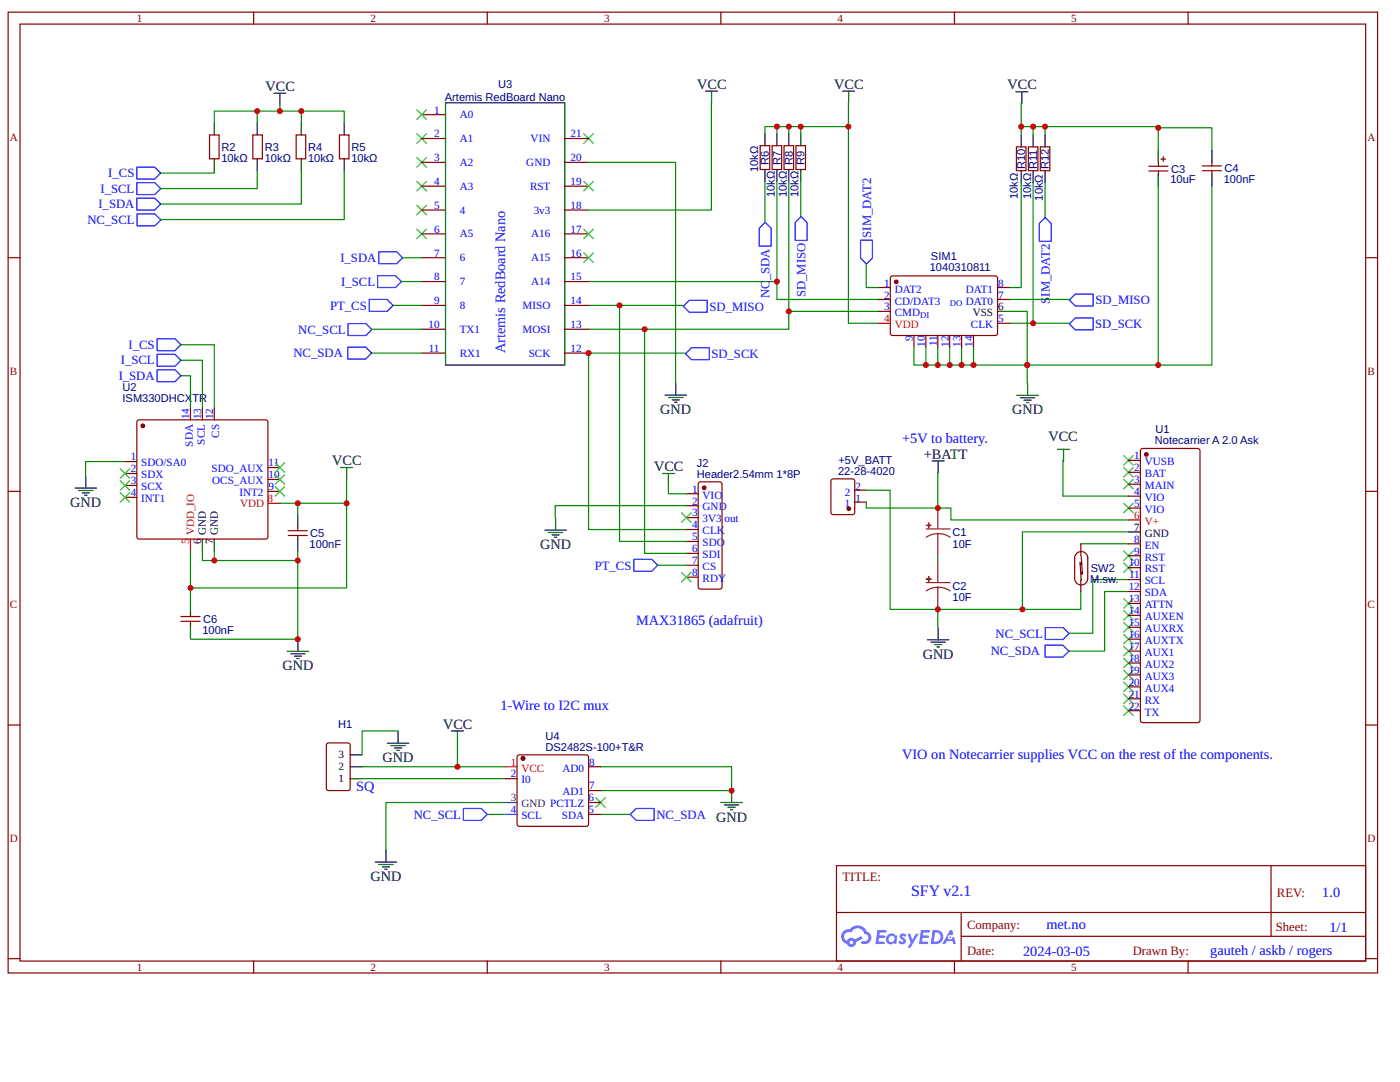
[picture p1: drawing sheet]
<svg xmlns="http://www.w3.org/2000/svg" width="279mm" height="216mm" viewBox="0 0 279 216" stroke-linecap="round" stroke-linejoin="round" font-family="sans-serif">
<g fill="none" stroke="#800" stroke-width=".24">
<path d="M1.6 2.4h273.3v191.7h-273.3zM4 4.8h268.5v187h-268.5zM50.6 2.4v2.4M97.2 2.4v2.4M143.9 2.4v2.4M190.5 2.4v2.4M237.1 2.4v2.4M1.6 51.4h2.4M272.5 51.4h2.4M1.6 98h2.4M272.5 98h2.4M1.6 144.7h2.4"/>
<path d="M272.5 144.7h2.4M166.9 172.7h105.6v19.1h-105.6zM253.7 172.8v14M1.6 191.3h2.4M50.6 191.8v2.3M97.2 191.8v2.3M143.9 191.8v2.3M167 182.1h105.5M190.5 191.8v2.3M191.8 186.8h80.7M191.8 182.1v9.5M237.1 191.8v2.3"/>
<path d="M272.5 191.3h2.4"/>
</g>
<g fill="#58f">
<path d="M179.7 186.4l.5-.1h.4l.3 .3-.3 .4a.31 .31 0 0 0-.2-.3 .31 .31 0 0 0-.4 .1l.1 .1a.8 .8 0 0 1 .6 .6 .8 .8 0 0 1-.2 .8l-.7 .1-.5-.4 .3-.3 .5 .3 .2-.3a1.11 1.11 0 0 1-.7-1.2z"/>
<path d="M181.1 186.3h.5l.5 1.2 .7-1.2h.6l-1.7 2.8h-.6l.6-1z"/>
<path d="M175.1 185.6l1.7 .1 .1 .1-.2 .3h-1.1l-.1 .6h1l.2 .2-.2 .3h-1.1l-.1 .7h1l.2 .1v.3l-1.8 .1z"/>
<path d="M183.8 185.6l1.7 .1 .1 .1-.2 .3h-1.1l-.1 .6h1l.2 .2-.2 .3-1.1-.1-.1 .8h1l.2 .1v.3l-1.8 .1z"/>
<path d="M189.6 185.6h.4l.3 .8-.4 .2a.46 .46 0 0 0-.7 .2 .46 .46 0 0 0 .3 .7 .46 .46 0 0 0 .6-.4l.3-.2 .4 1.5h-.6l-.1-.6h-1.2l-.3 .6h-.6z"/>
<path d="M186.1 185.6l-.4 2.8h.9a1.42 1.42 0 0 0 1.7-1.4 1.42 1.42 0 0 0-1.7-1.4zM186.6 186.1a.96 .96 0 0 1 1.1 1.1 .96 .96 0 0 1-1.3 .7z"/>
<path d="M177.2 186.5a1.04 1.04 0 0 0-.2 1.5 1.04 1.04 0 0 0 1.4 .2l.5 .2 .2-1.6-.4-.2a.94 .94 0 0 0-1.5-.1zM177.3 187.4a.62 .62 0 0 1 1.2 0 .62 .62 0 0 1-1.2 0z"/>
<path d="M168.3 185.8a1.48 1.48 0 0 0 .7 2.5 .95 .95 0 0 0 1.1 .7 .95 .95 0 0 0 .7-1l1.4-.7-.3-.5-1.3 .6a.96 .96 0 0 0-1.6 .3 .93 .93 0 0 1-.4-1.3 .93 .93 0 0 1 1.3-.3 1.4 1.4 0 0 1 1.4-.9 1.4 1.4 0 0 1 1.3 1.2 .77 .77 0 0 1 .7 .9 .77 .77 0 0 1-1.2 .5l-.2 .1v.3a1.31 1.31 0 0 0 1.8-.6 1.31 1.31 0 0 0-.7-1.7 2.06 2.06 0 0 0-3.5-.5l-.7 .1zM169.5 188.1a.4 .4 0 0 1 .8 0 .4 .4 0 0 1-.8 0z"/>
<circle cx="189.6" cy="187" r=".18"/>
</g>
<path d="M212.1 91.9v7.1h13.1M215.7 118v3.6h-28.5v3.6M215.7 108.5h9.5M225.2 118h-4.7v11.9h-7.2M225.2 115.7h-7.1v10.7h-4.8" fill="none" stroke="#080" stroke-width=".24"/>
<path d="M27.3 42.7h3.6l1.2 1.2-1.2 1.2h-3.6zM208.6 128.7h3.5l1.2 1.2-1.2 1.2h-3.5zM208.6 125.2h3.6l1.2 1.2-1.2 1.2h-3.6z" fill="none" stroke="#00f" stroke-width=".24"/>
<path d="M185.1 127.7h4.3M185.8 128.1h2.9M186.5 128.6h1.4M187 129.1h.5M187.2 125.3v2.4" fill="none" stroke="#000" stroke-width=".24"/>
<path d="M215.7 114.2h.3v.3h-.3z" fill="#840000"/>
<path d="M215.7 114.2h.3v.3h-.3z" fill="none" stroke="#840000" stroke-width=".24"/>
<path d="M215.6 112.3h.2v.3h-.2z" fill="#840000"/>
<path d="M215.5 112.2l.3 3.6M215.6 112.3h.2v.3h-.2zM215.7 108.5v2.4M215.7 115.7v2.3M215.8 111l.2 3.6M217.1 111.3v4.1a1.31 1.31 0 0 1-1.3 1.3 1.31 1.31 0 0 1-1.3-1.3v-4a1.31 1.31 0 0 1 1.3-1.3 1.31 1.31 0 0 1 1.3 1.3" fill="none" stroke="#840000" stroke-width=".24"/>
<g fill="none" stroke="#080" stroke-width=".24">
<path d="M152.7 36.2v8.1M152.7 26.7v-1.4h16.6v39.2h6M155 36.2v20h-37.5M157.4 36.2v29.5h-39.9M159.8 36.2v6.9M169.3 20.5v4.8M203.8 20.5v4.8h27.4v4.7M203.8 36.4v21h-2.4M206.2 36.4v28.1h-4.8M231.2 25.5h10.7v4.5M231.2 37.2v35.6h-26.2v3.6M241.9 37.2v35.6h-10.7"/>
<path d="M155 56.2v3.6h20.3M201.4 59.8h11.9M117.5 60.9h18.8M136.7 70.5h-19.2v35.2h19.5M157.4 62.1h17.9M182.4 69.3v3.5h2.4v-3.5M187.2 69.3v3.5h-2.4M189.5 69.3v3.5h-2.3M191.9 69.3v3.5h-2.4M194.3 69.3v3.5h-2.4M201.4 62.1h3.6v10.7h-10.7M206.2 64.5h7.1"/>
</g>
<path d="M152.7 44.4l1.2 1.1v3.6h-2.4v-3.6zM159.9 43.2l1.2 1.2v3.6h-2.4v-3.6zM171.7 47.9h2.4v3.6l-1.2 1.2-1.2-1.2zM207.4 44.6l1.2-1.2 1.2 1.2v3.6h-2.4zM213.4 59.9l1.2-1.2h3.6v2.4h-3.6zM69.4 69.3h3.6l1.2 1.2-1.2 1.1h-3.6zM136.4 61.1l1.2-1.2h3.5v2.4h-3.5zM136.8 70.6l1.2-1.2h3.6v2.4h-3.6zM213.4 64.6l1.2-1.2h3.6v2.4h-3.6z" fill="none" stroke="#00f" stroke-width=".24"/>
<path d="M229.3 33.2h3.8M229.3 34.1h3.8M231.2 32.5v.7M231.2 34.1v.7M231.7 31.7h.9M232.2 31.3v.9M240 34.1h3.8M240 33.1h3.8M241.9 32.4v.7M241.9 34.1v.7M177.8 55.2l.4-.1h20.7l.2 .4-.1 11.2-.4 .2h-20.7l-.2-.4v-11z" fill="none" stroke="#800" stroke-width=".24"/>
<path d="M202.7 18.3h2.4M203.9 18.3v2.4M231.2 30v2.4M231.2 34.8v2.4M241.9 30v2.4M241.9 34.8v2.4" fill="none" stroke="#000" stroke-width=".24"/>
<g fill="#000">
<path d="M83.2 26.7l1.9 1.9zM85.1 26.7l-1.9 1.9z"/>
<path d="M83.2 31.4l1.9 1.9zM85.1 31.4l-1.9 1.9z"/>
<path d="M83.2 36.2l1.9 1.9zM83.2 38.1l1.9-1.9z"/>
<path d="M116.5 26.7l1.9 1.9zM118.4 26.7l-1.9 1.9z"/>
<path d="M83.2 41l1.9 1.9zM83.2 42.9l1.9-1.9z"/>
<path d="M83.2 45.7l1.9 1.9zM83.2 47.6l1.9-1.9z"/>
</g>
<path d="M83.2 26.7l1.9 1.9M83.2 31.4l1.9 1.9M83.2 36.2l1.9 1.9M85.1 26.7l-1.9 1.9M85.1 31.4l-1.9 1.9M85.1 36.2l-1.9 1.9M116.5 26.7l1.9 1.9M118.4 26.7l-1.9 1.9M83.2 41l1.9 1.9M83.2 45.7l1.9 1.9M85.1 41l-1.9 1.9M85.1 45.7l-1.9 1.9" fill="none" stroke="#3c3" stroke-width=".24"/>
<circle cx="178.9" cy="56.2" r=".36" fill="#800"/>
<g fill="none" stroke="#800" stroke-width=".24">
<path d="M175.3 57.4h2.3M175.3 59.8h2.3M199 57.4h2.4M199 59.8h2.4M175.3 62.1h2.3M182.4 66.9v2.4M184.8 66.9v2.4M187.2 66.9v2.4M189.5 66.9v2.4M191.9 66.9v2.4M194.3 66.9v2.4M199 64.5h2.4"/>
<path d="M166 95.7l.3-.1h3.8l.4 .2 .1 6.4-.2 .4-4.1 .1-.4-.2-.1-6.5z"/>
<circle cx="178.9" cy="56.2" r=".36"/>
</g>
<path d="M175.3 64.5h2.3" fill="none" stroke="#f00" stroke-width=".24"/>
<path d="M199 62.1h2.4" fill="none" stroke="#000" stroke-width=".24"/>
<circle cx="169.4" cy="101.5" r=".36" fill="#800"/>
<g fill="none" stroke="#800" stroke-width=".24">
<path d="M84.2 22.9h4.7M84.2 27.6h4.7M84.2 32.4h4.7M84.2 37.2h4.7M112.7 27.6h4.8M112.7 32.4h4.8M112.7 37.2h4.8M84.2 41.9h4.7M84.2 46.7h4.7M84.2 51.4h4.7M84.2 56.2h4.7M112.7 41.9h4.8"/>
<path d="M112.7 46.7h4.8M112.7 51.4h4.8M112.7 56.2h4.8M84.2 60.9h4.7M84.2 65.7h4.7M84.2 70.5h4.7M112.7 60.9h4.8M112.7 65.7h4.8M112.7 70.5h4.8M170.5 97.8h2.4M170.5 100.2h2.4"/>
<circle cx="169.4" cy="101.5" r=".36"/>
</g>
<path d="M88.9 20.5h23.8v52.3h-23.8z" fill="none" stroke="#000" stroke-width=".24"/>
<path d="M187.2 110.9v1.2" fill="none" stroke="#080" stroke-width=".24"/>
<path d="M184.9 107.2a4.3 4.3 0 0 1 4.7 0M184.9 105.5h4.7M187.2 101.4v4M187.2 106.4v4.5" fill="none" stroke="#8d2323" stroke-width=".24"/>
<path d="M184.9 104.8l.9 .1z" fill="#8d2323"/>
<path d="M184.9 104.8l.9 .1z" fill="none" stroke="#8d2323" stroke-width=".24"/>
<path d="M185.3 104.4l.1 .9z" fill="#8d2323"/>
<path d="M184.9 117.9a4.3 4.3 0 0 1 4.7 0M184.9 116.2h4.7M185.3 104.4l.1 .9zM187.2 112.1v4M187.2 117.1v4.5" fill="none" stroke="#8d2323" stroke-width=".24"/>
<path d="M184.9 115.5l.9 .1z" fill="#8d2323"/>
<path d="M184.9 115.5l.9 .1z" fill="none" stroke="#8d2323" stroke-width=".24"/>
<path d="M185.3 115.1l.1 .9z" fill="#8d2323"/>
<path d="M185.3 115.1l.1 .9z" fill="none" stroke="#8d2323" stroke-width=".24"/>
<g fill="none" stroke="#000" stroke-width=".24">
<path d="M54.7 18.6h2.3M55.9 18.6v2.4M140.8 18.2h2.4M142 18.2v2.4M168.2 18.2h2.3M169.4 18.2v2.4M132.7 78.8h4.3M133.4 79.3h2.9M134.2 79.8h1.4M134.9 76.5v2.3M202.9 78.9h4.3M203.6 79.4h2.9"/>
<path d="M204.4 79.9h1.4M205.1 76.5v2.4M134.6 80.3h.5M186 92h2.4M187.2 92v2.4M204.8 80.3h.5M211.1 89.7h2.3M212.3 89.7v2.3"/>
</g>
<path d="M117.5 32.4h17.3v44M142 20.5v21.4h-24.5M187.2 94.2v7.2h-14.3v-1.2M187.2 101.4h2.6v2.4h35.4" fill="none" stroke="#080" stroke-width=".24"/>
<g fill="#000">
<path d="M116.5 36.2l1.9 1.9zM116.5 38.1l1.9-1.9z"/>
<path d="M224.3 90.9l1.9 1.9zM226.2 90.9l-1.9 1.9z"/>
<path d="M224.3 93.3l1.9 1.9zM226.2 93.3l-1.9 1.9z"/>
<path d="M224.3 95.7l1.9 1.9zM226.2 95.7l-1.9 1.9z"/>
<path d="M224.3 100.4l1.9 1.9zM226.2 100.4l-1.9 1.9z"/>
<path d="M224.3 109.9l1.9 1.9zM226.2 109.9l-1.9 1.9z"/>
<path d="M224.3 112.3l1.9 1.9zM226.2 112.3l-1.9 1.9z"/>
<path d="M224.3 119.5l1.9 1.9zM226.2 119.5l-1.9 1.9z"/>
<path d="M224.3 121.8l1.9 1.9zM226.2 121.8l-1.9 1.9z"/>
<path d="M224.3 124.2l1.9 1.9zM226.2 124.2l-1.9 1.9z"/>
<path d="M224.3 126.6l1.9 1.9zM226.2 126.6l-1.9 1.9z"/>
<path d="M224.3 129l1.9 1.9zM226.2 129l-1.9 1.9z"/>
<path d="M224.3 131.3l1.9 2zM226.2 131.3l-1.9 2z"/>
<path d="M224.3 133.7l1.9 1.9zM226.2 133.7l-1.9 1.9z"/>
<path d="M224.3 136.1l1.9 1.9zM226.2 136.1l-1.9 1.9z"/>
<path d="M224.3 138.5l1.9 1.9zM226.2 138.5l-1.9 1.9z"/>
<path d="M224.3 140.9l1.9 1.9zM226.2 140.9l-1.9 1.9z"/>
</g>
<g fill="none" stroke="#3c3" stroke-width=".24">
<path d="M116.5 36.2l1.9 1.9M118.4 36.2l-1.9 1.9M224.3 90.9l1.9 1.9M224.3 93.3l1.9 1.9M224.3 95.7l1.9 1.9M226.2 90.9l-1.9 1.9M226.2 93.3l-1.9 1.9M226.2 95.7l-1.9 1.9M224.3 100.4l1.9 1.9M224.3 109.9l1.9 1.9M224.3 112.3l1.9 1.9M224.3 119.5l1.9 1.9"/>
<path d="M226.2 100.4l-1.9 1.9M226.2 109.9l-1.9 1.9M226.2 112.3l-1.9 1.9M226.2 119.5l-1.9 1.9M224.3 121.8l1.9 1.9M224.3 124.2l1.9 1.9M224.3 126.6l1.9 1.9M224.3 129l1.9 1.9M224.3 131.3l1.9 2M224.3 133.7l1.9 1.9M224.3 136.1l1.9 1.9M224.3 138.5l1.9 1.9"/>
<path d="M226.2 121.8l-1.9 1.9M226.2 124.2l-1.9 1.9M226.2 126.6l-1.9 1.9M226.2 129l-1.9 1.9M226.2 131.3l-1.9 2M226.2 133.7l-1.9 1.9M226.2 136.1l-1.9 1.9M226.2 138.5l-1.9 1.9M224.3 140.9l1.9 1.9M226.2 140.9l-1.9 1.9"/>
</g>
<path d="M27.4 83.9l.4-.1h25.2l.3 .1 .2 .4v22.8l-.2 .3-.3 .2h-25.2l-.4-.2-.1-.3v-22.8z" fill="none" stroke="#800" stroke-width=".24"/>
<circle cx="28.5" cy="85" r=".36" fill="#800"/>
<g fill="none" stroke="#800" stroke-width=".24">
<path d="M41.8 26.9h1.9v4.8h-1.9zM50.5 26.9h1.9v4.8h-1.9zM59.1 26.9h1.9v4.8h-1.9zM67.7 26.9h1.9v4.8h-1.9zM151.7 29.1h1.9v4.7h-1.9zM154.1 29.1h1.9v4.7h-1.9zM156.5 29.1h1.9v4.7h-1.9zM158.8 29.1h2v4.7h-2zM202.9 29.3h1.9v4.8h-1.9zM205.2 29.3h1.9v4.8h-1.9zM207.6 29.3h1.9v4.8h-1.9zM24.9 92.1h2.4"/>
<path d="M24.9 94.5h2.4M24.9 96.9h2.4M24.9 99.2h2.4M38 81.4v2.4M40.4 81.4v2.4M42.8 81.4v2.4M53.5 98h2.4M53.5 95.7h2.4M53.5 93.3h2.4M227.7 89.6l.4-.1h10.9l.3 .1 .2 .3v53.8l-.1 .3-.3 .2h-11l-.3-.1-.2-.3v-53.8zM57.5 106.8h3.8M57.5 105.9h3.8"/>
<path d="M59.4 105.2v.7M59.4 106.8v.8M36.1 124h3.8M36.1 123h3.8M38 122.3v.7M38 124v.7"/>
<circle cx="28.5" cy="85" r=".36"/>
</g>
<path d="M38 107.6v2.3M53.5 100.4h2.4" fill="none" stroke="#f00" stroke-width=".24"/>
<g fill="none" stroke="#000" stroke-width=".24">
<path d="M42.8 24.5v2.4M42.8 31.7v2.4M51.3 24.5v2.4M51.3 31.7v2.4M60.1 24.5v2.4M60.1 31.7v2.4M68.7 24.5v2.4M68.7 31.7v2.4M152.7 26.7v2.4M152.7 33.8v2.4M155 26.7v2.4M155 33.8v2.4"/>
<path d="M157.4 26.7v2.4M157.4 33.8v2.4M159.8 26.7v2.4M159.8 33.8v2.4M203.8 26.9v2.4M203.8 34.1v2.3M206.2 26.9v2.4M206.2 34.1v2.3M208.6 26.9v2.4M208.6 34.1v2.3M15 97.4h4.3M15.7 97.9h2.8"/>
<path d="M16.4 98.3h1.4M16.9 98.8h.5M17.1 95v2.4M68 93.3h2.4M69.2 93.3v2.4M38 119.9v2.4M40.4 107.6v2.3M42.8 107.6v2.3M59.4 102.8v2.4M59.4 107.6v2.3M38 124.7v2.4M57.3 130h4.3"/>
<path d="M58 130.5h2.9M58.7 130.9h1.5M59.2 131.4h.5M59.5 127.6v2.4"/>
</g>
<g fill="#000">
<path d="M24 98.3l1.9 1.9zM25.9 98.3l-1.9 1.9z"/>
<path d="M24 95.9l1.9 1.9zM25.9 95.9l-1.9 1.9z"/>
<path d="M24 93.5l1.9 1.9zM25.9 93.5l-1.9 1.9z"/>
<path d="M54.9 97.1l1.9 1.9zM56.8 97.1l-1.9 1.9z"/>
<path d="M54.9 94.7l1.9 1.9zM56.8 94.7l-1.9 1.9z"/>
<path d="M54.9 92.3l1.9 1.9zM54.9 94.2l1.9-1.9z"/>
</g>
<path d="M24 98.3l1.9 1.9M24 95.9l1.9 1.9M24 93.5l1.9 1.9M25.9 98.3l-1.9 1.9M25.9 95.9l-1.9 1.9M25.9 93.5l-1.9 1.9M54.9 97.1l1.9 1.9M54.9 94.7l1.9 1.9M54.9 92.3l1.9 1.9M56.8 97.1l-1.9 1.9M56.8 94.7l-1.9 1.9M56.8 92.3l-1.9 1.9" fill="none" stroke="#3c3" stroke-width=".24"/>
<g fill="none" stroke="#080" stroke-width=".24">
<path d="M42.8 34.1v.4h-10.7M51.3 34.1v3.5h-19.2M51.3 22.2v2.3M55.9 21v1.2h-13.1v2.3M55.9 22.2h12.8v2.3M60.1 34.1v6.6h-28M60.1 22.2v2.3M68.7 34.1v9.7h-36.6M155 25.3v1.4M157.4 25.3v1.4M159.8 25.3v1.4M203.8 25.3v1.6"/>
<path d="M206.2 25.3v1.6M208.6 36.4v6.9M208.6 25.3v1.6M80.1 56.2h4.1M80.4 51.4h3.8M172.9 52.6v4.8h2.4M36.1 75h1.9v6.4M36.1 71.9h4.3v9.5M36.1 68.8h6.7v12.6M74.2 65.7h10M74.2 70.5h10M24.9 92.1h-7.8v2.9"/>
<path d="M69.2 95.7v4.7h-13.3M172.9 97.8h4.7v23.8h9.6M38 117.3v2.6M40.4 109.9v1.9h2.4v-1.9M42.8 111.8h16.6M59.4 109.9v17.6h-21.4v-.4M59.4 100.4v2.4M69.2 100.4v16.9h-31.2v-7.4M225.2 106.1h-21.2v15.5"/>
</g>
<path d="M27.3 33.3h3.6l1.2 1.2-1.2 1.2h-3.6zM27.3 36.4h3.6l1.2 1.2-1.2 1.2h-3.6zM27.3 39.5h3.6l1.2 1.2-1.2 1.2h-3.6zM75.4 55h3.5l1.2 1.2-1.2 1.2h-3.5zM75.6 50.2h3.6l1.2 1.2-1.2 1.2h-3.6zM31.4 73.8h3.5l1.2 1.2-1.2 1.2h-3.5zM31.4 70.7h3.5l1.2 1.2-1.2 1.2h-3.5zM31.4 67.6h3.5l1.2 1.2-1.2 1.2h-3.5zM69.5 64.6h3.5l1.2 1.2-1.2 1.1h-3.5z" fill="none" stroke="#00f" stroke-width=".24"/>
<circle cx="228.8" cy="90.7" r=".36" fill="#800"/>
<g fill="none" stroke="#800" stroke-width=".24">
<path d="M139.5 96.3l.3-.2h3.8l.3 .1 .2 .3v20.6l-.1 .2-.3 .2-3.9 .1-.2-.1-.2-.3-.1-20.6zM225.2 91.9h2.4M225.2 94.2h2.4M225.2 96.6h2.4M225.2 99h2.4M225.2 101.4h2.4M225.2 108.5h2.4M225.2 110.9h2.4M225.2 113.3h2.4M225.2 115.7h2.4M225.2 118h2.4M225.2 120.4h2.4"/>
<path d="M225.2 122.8h2.4M225.2 125.2h2.4M225.2 127.5h2.4M225.2 129.9h2.4M225.2 132.3h2.4M225.2 134.7h2.4M225.2 137.1h2.4M225.2 139.4h2.4M225.2 141.8h2.4"/>
<circle cx="228.8" cy="90.7" r=".36"/>
</g>
<path d="M225.2 103.8h2.4" fill="none" stroke="#f00" stroke-width=".24"/>
<path d="M225.2 106.1h2.4" fill="none" stroke="#000" stroke-width=".24"/>
<path d="M116.5 50.5l1.9 1.9zM118.4 50.5l-1.9 1.9z" fill="#000"/>
<path d="M116.5 50.5l1.9 1.9M118.4 50.5l-1.9 1.9" fill="none" stroke="#3c3" stroke-width=".24"/>
<circle cx="140.5" cy="97.3" r=".36" fill="#800"/>
<g fill="none" stroke="#800" stroke-width=".24">
<path d="M137 98.5h2.3M137 100.9h2.3M137 103.3h2.3M137 105.7h2.3M137 108h2.3M137 110.4h2.3M137 112.8h2.3M137 115.2h2.3M65.3 148.4l.3-.2h3.8l.5 .3v8.8l-.3 .4-4 .1-.4-.3-.1-8.8z"/>
<circle cx="140.5" cy="97.3" r=".36"/>
</g>
<path d="M132.2 94.5h2.4M133.4 94.5v2.4M108.7 105.8h4.3M109.5 106.3h2.8M110.2 106.7h1.4M110.6 107.2h.5M110.9 103.4v2.4M69.9 150.6h2.4M69.9 155.4h2.4M69.9 153h2.4M90.1 145.9h2.4M91.3 145.9v2.3" fill="none" stroke="#000" stroke-width=".24"/>
<g fill="none" stroke="#080" stroke-width=".24">
<path d="M78.4 60.9h5.8M123.6 60.9v47.1h13.4M128.6 65.7v44.7h8.4M133.4 96.9v1.6h3.6M131.3 112.8h5.7M137 100.9h-26.2v2.4M72.3 153h19M72.3 155.4h28.5M79.4 145.9h-7.1v4.7M91.3 148.2v4.8h9.5M119.8 153h26.2v4.8h-26.2M97.2 162.5h3.6"/>
<path d="M100.8 160.1h-23.8v9.5M119.8 162.5h6"/>
</g>
<path d="M73.7 59.8h3.6l1.1 1.1-1.1 1.2h-3.6zM126.5 111.6h3.6l1.2 1.2-1.2 1.2h-3.6zM92.5 161.3h3.6l1.1 1.2-1.1 1.2h-3.6z" fill="none" stroke="#00f" stroke-width=".24"/>
<g fill="#000">
<path d="M83.2 21.9l1.9 1.9zM83.2 23.8l1.9-1.9z"/>
<path d="M116.5 45.7l1.9 1.9zM116.5 47.6l1.9-1.9z"/>
<path d="M136 102.3l1.9 1.9zM137.9 102.3l-1.9 1.9z"/>
<path d="M136 114.2l1.9 1.9zM137.9 114.2l-1.9 1.9z"/>
<path d="M118.9 159.2l1.9 1.9zM120.8 159.2l-1.9 1.9z"/>
</g>
<path d="M83.2 21.9l1.9 1.9M85.1 21.9l-1.9 1.9M116.5 45.7l1.9 1.9M118.4 45.7l-1.9 1.9M136 102.3l1.9 1.9M136 114.2l1.9 1.9M137.9 102.3l-1.9 1.9M137.9 114.2l-1.9 1.9M118.9 159.2l1.9 1.9M120.8 159.2l-1.9 1.9" fill="none" stroke="#3c3" stroke-width=".24"/>
<circle cx="104.4" cy="151.3" r=".36" fill="#800"/>
<g fill="none" stroke="#800" stroke-width=".24">
<path d="M103.3 150.8l.4-.2h13.3l.3 .2 .2 .3v13.3l-.2 .3-.3 .2h-13.3l-.4-.2-.1-.3v-13.3z"/>
<circle cx="104.4" cy="151.3" r=".36"/>
</g>
<circle cx="104.4" cy="151.3" r=".36" fill="#800"/>
<g fill="none" stroke="#800" stroke-width=".24">
<path d="M100.8 155.4h2.4M117.5 157.8h2.3M117.5 153h2.3M117.5 162.5h2.3M117.5 160.1h2.3"/>
<circle cx="104.4" cy="151.3" r=".36"/>
</g>
<path d="M100.8 153h2.4" fill="none" stroke="#f00" stroke-width=".24"/>
<path d="M100.8 160.1h2.4" fill="none" stroke="#333" stroke-width=".24"/>
<path d="M100.8 162.5h2.4M125.8 162.5l1.2-1.2h3.5v2.4h-3.5z" fill="none" stroke="#00f" stroke-width=".24"/>
<g fill="none" stroke="#000" stroke-width=".24">
<path d="M77.3 148.3h4.3M78 148.8h2.9M78.7 149.2h1.5M79.2 149.7h.5M79.4 145.9v2.4M146 157.8v2.3M74.9 172h4.3M75.6 172.5h2.8M76.3 173h1.4M76.8 173.5h.5M77 169.6v2.4M143.9 160.1h4.2"/>
<path d="M144.6 160.6h2.8M145.3 161.1h1.4M145.8 161.6h.4"/>
</g>
<g fill="#c00">
<circle cx="187.2" cy="121.6" r=".59"/>
<circle cx="206.2" cy="64.5" r=".59"/>
<circle cx="231.2" cy="25.5" r=".59"/>
<circle cx="205" cy="72.8" r=".59"/>
<circle cx="231.2" cy="72.8" r=".59"/>
<circle cx="194.3" cy="72.8" r=".59"/>
<circle cx="169.3" cy="25.3" r=".59"/>
<circle cx="191.9" cy="72.8" r=".59"/>
<circle cx="189.5" cy="72.8" r=".59"/>
<circle cx="187.2" cy="72.8" r=".59"/>
<circle cx="184.8" cy="72.8" r=".59"/>
<circle cx="187.2" cy="101.4" r=".59"/>
<circle cx="204" cy="121.6" r=".59"/>
<circle cx="69.2" cy="100.4" r=".59"/>
<circle cx="59.4" cy="100.4" r=".59"/>
<circle cx="59.4" cy="127.5" r=".59"/>
<circle cx="38" cy="117.3" r=".59"/>
<circle cx="42.8" cy="111.8" r=".59"/>
<circle cx="59.4" cy="111.8" r=".59"/>
<circle cx="55.9" cy="22.2" r=".59"/>
<circle cx="51.3" cy="22.2" r=".59"/>
<circle cx="60.1" cy="22.2" r=".59"/>
<circle cx="155" cy="25.3" r=".59"/>
<circle cx="157.4" cy="25.3" r=".59"/>
<circle cx="159.8" cy="25.3" r=".59"/>
<circle cx="203.8" cy="25.3" r=".59"/>
<circle cx="206.2" cy="25.3" r=".59"/>
<circle cx="208.6" cy="25.3" r=".59"/>
<circle cx="157.4" cy="62.1" r=".59"/>
<circle cx="91.3" cy="153" r=".59"/>
<circle cx="123.6" cy="60.9" r=".59"/>
<circle cx="128.6" cy="65.7" r=".59"/>
<circle cx="117.5" cy="70.5" r=".59"/>
<circle cx="155" cy="56.2" r=".59"/>
<circle cx="146" cy="157.8" r=".59"/>
</g>
<text font-size="3.2" fill="#00f" x="181.8" y="178.8">SFY v2.1</text>
<g font-size="2.9">
<text x="139.1" y="17.7">VCC</text>
<text x="166.5" y="17.7">VCC</text>
<text x="201.1" y="17.8">VCC</text>
<text x="53" y="18.1">VCC</text>
<text x="131.8" y="82.6">GND</text>
<text x="202" y="82.7">GND</text>
<text x="209.2" y="87.9">VCC</text>
<text x="66.3" y="92.8">VCC</text>
<text x="130.5" y="94">VCC</text>
<text x="184.4" y="91.5">+BATT</text>
<text x="14" y="101.2">GND</text>
<text x="107.8" y="109.6">GND</text>
<text x="184.1" y="131.5">GND</text>
<text x="56.4" y="133.8">GND</text>
<text x="88.4" y="145.4">VCC</text>
<text x="76.3" y="152.1">GND</text>
<text x="142.9" y="163.9">GND</text>
<text x="73.9" y="175.8">GND</text>
</g>
<g font-size="2.9" fill="#00f">
<text x="100.8" y="70.5" transform="rotate(-90 100.8 70.5)">Artemis RedBoard Nano</text>
<text x="180.1" y="88.4">+5V to battery.</text>
<text x="127" y="124.7">MAX31865 (adafruit)</text>
<text x="99.9" y="141.6">1-Wire to I2C mux</text>
<text x="180.1" y="151.4">VIO on Notecarrier supplies VCC on the rest of the components.</text>
<text x="71.1" y="157.8">SQ</text>
<text x="263.9" y="179">1.0</text>
<text x="208.9" y="185.4">met.no</text>
<text x="265.3" y="185.9">1/1</text>
<text x="204.2" y="190.7">2024-03-05</text>
<text x="241.5" y="190.6">gauteh / askb / rogers</text>
</g>
<g font-size="2.5" fill="#00f">
<text x="21.6" y="35.4">I_CS</text>
<text x="19.6" y="41.6">I_SDA</text>
<text x="20.1" y="38.5">I_SCL</text>
<text x="17.4" y="44.7">NC_SCL</text>
<text x="173.9" y="47.4" transform="rotate(-90 173.9 47.4)">SIM_DAT2</text>
<text x="67.9" y="52.3">I_SDA</text>
<text x="68.1" y="57">I_SCL</text>
<text x="153.6" y="59.5" transform="rotate(-90 153.6 59.5)">NC_SDA</text>
<text x="160.7" y="59.3" transform="rotate(-90 160.7 59.3)">SD_MISO</text>
<text x="65.9" y="61.8">PT_CS</text>
<text x="141.6" y="62">SD_MISO</text>
<text x="209.5" y="60.6" transform="rotate(-90 209.5 60.6)">SIM_DAT2</text>
<text x="218.6" y="65.5">SD_SCK</text>
<text x="218.6" y="60.7">SD_MISO</text>
<text x="25.7" y="69.6">I_CS</text>
<text x="58.6" y="71.3">NC_SDA</text>
<text x="59.5" y="66.6">NC_SCL</text>
<text x="142" y="71.4">SD_SCK</text>
<text x="23.7" y="75.8">I_SDA</text>
<text x="24.1" y="72.7">I_SCL</text>
<text x="118.7" y="113.7">PT_CS</text>
<text x="197.7" y="130.8">NC_SDA</text>
<text x="198.7" y="127.3">NC_SCL</text>
<text x="82.6" y="163.4">NC_SCL</text>
<text x="131" y="163.4">NC_SDA</text>
</g>
<g font-size="2.5" fill="#800">
<text x="168.1" y="175.8">TITLE:</text>
<text x="254.9" y="179">REV:</text>
<text x="193" y="185.4">Company:</text>
<text x="254.6" y="185.8">Sheet:</text>
<text x="193" y="190.6">Date:</text>
<text x="226.1" y="190.6">Drawn By:</text>
</g>
<g font-size="2.2" fill="#800">
<text x="27.3" y="4.5">1</text>
<text x="73.9" y="4.5">2</text>
<text x="120.6" y="4.5">3</text>
<text x="167.2" y="4.5">4</text>
<text x="213.8" y="4.5">5</text>
<text x="2" y="28.1">A</text>
<text x="272.9" y="28.1">A</text>
<text x="2" y="74.7">B</text>
<text x="272.9" y="74.7">B</text>
<text x="2" y="121.4">C</text>
<text x="272.9" y="121.4">C</text>
<text x="2" y="168">D</text>
<text x="272.9" y="168">D</text>
<text x="27.3" y="193.8">1</text>
<text x="73.9" y="193.8">2</text>
<text x="120.6" y="193.8">3</text>
<text x="167.2" y="193.8">4</text>
<text x="213.8" y="193.8">5</text>
</g>
<g font-size="2.2" fill="#000080">
<text x="99.4" y="17.5">U3</text>
<text x="88.8" y="20.1">Artemis RedBoard Nano</text>
<text x="44.2" y="32.2">10kΩ</text>
<text x="44.2" y="30.1">R2</text>
<text x="52.8" y="32.2">10kΩ</text>
<text x="52.8" y="30.1">R3</text>
<text x="61.5" y="32.2">10kΩ</text>
<text x="61.5" y="30.1">R4</text>
<text x="70.1" y="32.2">10kΩ</text>
<text x="70.1" y="30.1">R5</text>
<text x="151.3" y="34.3" transform="rotate(-90 151.3 34.3)">10kΩ</text>
<text x="153.4" y="32.9" transform="rotate(-90 153.4 32.9)">R6</text>
<text x="155.8" y="32.9" transform="rotate(-90 155.8 32.9)">R7</text>
<text x="158.2" y="32.9" transform="rotate(-90 158.2 32.9)">R8</text>
<text x="160.6" y="32.9" transform="rotate(-90 160.6 32.9)">R9</text>
<text x="204.6" y="33.7" transform="rotate(-90 204.6 33.7)">R10</text>
<text x="207" y="33.7" transform="rotate(-90 207 33.7)">R11</text>
<text x="209.3" y="33.7" transform="rotate(-90 209.3 33.7)">R12</text>
<text x="233.7" y="34.5">C3</text>
<text x="244.4" y="34.4">C4</text>
<text x="154.6" y="39.3" transform="rotate(-90 154.6 39.3)">10kΩ</text>
<text x="157" y="39.3" transform="rotate(-90 157 39.3)">10kΩ</text>
<text x="159.4" y="39.3" transform="rotate(-90 159.4 39.3)">10kΩ</text>
<text x="203.2" y="39.8" transform="rotate(-90 203.2 39.8)">10kΩ</text>
<text x="205.8" y="39.8" transform="rotate(-90 205.8 39.8)">10kΩ</text>
<text x="208.2" y="40" transform="rotate(-90 208.2 40)">10kΩ</text>
<text x="233.6" y="36.6">10uF</text>
<text x="244.2" y="36.6">100nF</text>
<text x="185.8" y="51.8">SIM1</text>
<text x="185.6" y="54.2">1040310811</text>
<text x="24.5" y="78">U2</text>
<text x="24.5" y="80.2">ISM330DHCX</text>
<text x="38.4" y="80.2">TR</text>
<text x="230.5" y="88.6">Notecarrier A 2.0 Ask</text>
<text x="230.6" y="86.3">U1</text>
<text x="139.1" y="95.4">Header2.54mm 1*8P</text>
<text x="139.1" y="93.2">J2</text>
<text x="167.3" y="94.8">22-28-4020</text>
<text x="167.3" y="92.6">+5V_BATT</text>
<text x="61.9" y="107.2">C5</text>
<text x="190.1" y="107">C1</text>
<text x="61.8" y="109.3">100nF</text>
<text x="190.1" y="109.3">10F</text>
<text x="190.1" y="120">10F</text>
<text x="190.1" y="117.7">C2</text>
<text x="217.6" y="116.4">M.sw.</text>
<text x="217.7" y="114.2">SW2</text>
<text x="40.5" y="124.3">C6</text>
<text x="40.4" y="126.5">100nF</text>
<text x="67.5" y="145.3">H1</text>
<text x="108.9" y="149.9">DS2482S-100+T&amp;R</text>
<text x="108.9" y="147.7">U4</text>
</g>
<g font-size="2.2" fill="#00f">
<text x="86.6" y="22.6">1</text>
<text x="91.8" y="23.6">A0</text>
<text x="86.6" y="27.4">2</text>
<text x="91.8" y="28.4">A1</text>
<text x="105.9" y="28.4">VIN</text>
<text x="113.9" y="27.4">21</text>
<text x="86.6" y="32.2">3</text>
<text x="91.8" y="33.1">A2</text>
<text x="105" y="33.1">GND</text>
<text x="113.9" y="32.2">20</text>
<text x="86.6" y="36.9">4</text>
<text x="86.6" y="41.7">5</text>
<text x="91.8" y="37.9">A3</text>
<text x="105.8" y="37.9">RST</text>
<text x="113.9" y="41.7">18</text>
<text x="113.9" y="36.9">19</text>
<text x="86.6" y="46.4">6</text>
<text x="91.8" y="42.6">4</text>
<text x="91.8" y="47.4">A5</text>
<text x="106" y="47.4">A16</text>
<text x="106.5" y="42.6">3v3</text>
<text x="113.9" y="46.4">17</text>
<text x="86.6" y="51.2">7</text>
<text x="91.8" y="52.1">6</text>
<text x="106" y="52.1">A15</text>
<text x="113.9" y="51.2">16</text>
<text x="86.6" y="55.9">8</text>
<text x="91.8" y="56.9">7</text>
<text x="106" y="56.9">A14</text>
<text x="113.9" y="55.9">15</text>
<text x="176.4" y="57.2">1</text>
<text x="176.4" y="59.6">2</text>
<text x="178.6" y="58.4">DAT2</text>
<text x="192.8" y="58.4">DAT1</text>
<text x="199.2" y="59.6">7</text>
<text x="199.2" y="57.2">8</text>
<text x="85.5" y="65.5">10</text>
<text x="86.6" y="60.7">9</text>
<text x="91.8" y="61.7">8</text>
<text x="104.3" y="61.7">MISO</text>
<text x="113.9" y="65.5">13</text>
<text x="113.9" y="60.7">14</text>
<text x="176.4" y="62">3</text>
<text x="178.6" y="60.8">CD/DAT3</text>
<text x="178.6" y="63.1">CMD</text>
<text x="192.8" y="60.8">DAT0</text>
<text x="193.8" y="65.5">CLK</text>
<text x="199.2" y="64.3">5</text>
<text x="85.6" y="70.2">11</text>
<text x="91.8" y="66.4">TX1</text>
<text x="91.8" y="71.2">RX1</text>
<text x="104.3" y="66.4">MOSI</text>
<text x="105.5" y="71.2">SCK</text>
<text x="113.9" y="70.2">12</text>
<text x="182.2" y="68.1" transform="rotate(-90 182.2 68.1)">9</text>
<text x="184.6" y="69.2" transform="rotate(-90 184.6 69.2)">10</text>
<text x="187" y="69.1" transform="rotate(-90 187 69.1)">11</text>
<text x="189.3" y="69.2" transform="rotate(-90 189.3 69.2)">12</text>
<text x="191.7" y="69.2" transform="rotate(-90 191.7 69.2)">13</text>
<text x="194.1" y="69.2" transform="rotate(-90 194.1 69.2)">14</text>
<text x="37.8" y="83.7" transform="rotate(-90 37.8 83.7)">14</text>
<text x="40.2" y="83.7" transform="rotate(-90 40.2 83.7)">13</text>
<text x="42.5" y="83.7" transform="rotate(-90 42.5 83.7)">12</text>
<text x="38.5" y="89.1" transform="rotate(-90 38.5 89.1)">SDA</text>
<text x="40.9" y="88.7" transform="rotate(-90 40.9 88.7)">SCL</text>
<text x="43.7" y="87.4" transform="rotate(-90 43.7 87.4)">CS</text>
<text x="26.1" y="91.9">1</text>
<text x="26.1" y="94.2">2</text>
<text x="28.2" y="93.1">SDO/SA0</text>
<text x="28.2" y="95.4">SDX</text>
<text x="42.2" y="94.2">SDO_AUX</text>
<text x="53.6" y="95.4">10</text>
<text x="53.6" y="93.1">11</text>
<text x="226.4" y="91.6">1</text>
<text x="226.4" y="94">2</text>
<text x="228.5" y="92.8">VUSB</text>
<text x="228.5" y="95.2">BAT</text>
<text x="26.1" y="96.6">3</text>
<text x="26.1" y="99">4</text>
<text x="28.2" y="97.8">SCX</text>
<text x="28.2" y="100.2">INT1</text>
<text x="42.4" y="96.6">OCS_AUX</text>
<text x="47.8" y="99">INT2</text>
<text x="53.6" y="97.8">9</text>
<text x="138.1" y="98.3">1</text>
<text x="138.1" y="100.7">2</text>
<text x="140.2" y="99.5">VIO</text>
<text x="140.2" y="101.9">GND</text>
<text x="168.6" y="101.3">1</text>
<text x="168.6" y="98.9">2</text>
<text x="170.7" y="100.1">1</text>
<text x="170.7" y="97.7">2</text>
<text x="226.4" y="96.4">3</text>
<text x="226.4" y="98.8">4</text>
<text x="226.4" y="101.1">5</text>
<text x="228.5" y="97.6">MAIN</text>
<text x="228.5" y="100">VIO</text>
<text x="138.1" y="103">3</text>
<text x="138.1" y="105.4">4</text>
<text x="138.1" y="107.8">5</text>
<text x="140.2" y="104.2">3V3</text>
<text x="140.2" y="106.6">CLK</text>
<text x="144.6" y="104.2">out</text>
<text x="228.5" y="102.3">VIO</text>
<text x="138.1" y="110.2">6</text>
<text x="138.1" y="112.6">7</text>
<text x="140.2" y="109">SDO</text>
<text x="140.2" y="111.4">SDI</text>
<text x="140.2" y="113.7">CS</text>
<text x="225.3" y="113">10</text>
<text x="226.4" y="108.3">8</text>
<text x="226.4" y="110.7">9</text>
<text x="228.5" y="109.5">EN</text>
<text x="228.5" y="111.8">RST</text>
<text x="138.1" y="114.9">8</text>
<text x="140.2" y="116.1">RDY</text>
<text x="225.3" y="117.8">12</text>
<text x="225.3" y="115.4">11</text>
<text x="228.5" y="114.2">RST</text>
<text x="228.5" y="116.6">SCL</text>
<text x="228.5" y="119">SDA</text>
<text x="225.3" y="120.2">13</text>
<text x="225.3" y="122.5">14</text>
<text x="225.3" y="124.9">15</text>
<text x="228.5" y="121.4">ATTN</text>
<text x="228.5" y="123.7">AUXEN</text>
<text x="225.3" y="127.3">16</text>
<text x="225.3" y="129.7">17</text>
<text x="228.5" y="126.1">AUXRX</text>
<text x="228.5" y="128.5">AUXTX</text>
<text x="228.5" y="130.9">AUX1</text>
<text x="225.3" y="132.1">18</text>
<text x="225.3" y="134.4">19</text>
<text x="225.3" y="136.8">20</text>
<text x="228.5" y="133.3">AUX2</text>
<text x="228.5" y="135.6">AUX3</text>
<text x="225.3" y="139.2">21</text>
<text x="225.3" y="141.6">22</text>
<text x="228.5" y="138">AUX4</text>
<text x="228.5" y="140.4">RX</text>
<text x="228.5" y="142.8">TX</text>
<text x="102" y="155.1">2</text>
<text x="112.3" y="153.9">AD0</text>
<text x="117.6" y="152.8">8</text>
<text x="104.1" y="156.3">I0</text>
<text x="112.3" y="158.7">AD1</text>
<text x="117.5" y="159.9">6</text>
<text x="117.6" y="157.5">7</text>
<text x="102" y="162.3">4</text>
<text x="104.1" y="163.5">SCL</text>
<text x="112.1" y="163.5">SDA</text>
<text x="117.5" y="162.3">5</text>
</g>
<g font-size="2.2" fill="#f00">
<text x="176.4" y="64.3">4</text>
<text x="178.6" y="65.5">VDD</text>
<text x="48" y="101.1">VDD</text>
<text x="53.4" y="100.2">8</text>
<text x="38.7" y="106.9" transform="rotate(-90 38.7 106.9)">VDD_IO</text>
<text x="226.4" y="103.5">6</text>
<text x="228.5" y="104.7">V+</text>
<text x="37.8" y="108.6" transform="rotate(-90 37.8 108.6)">5</text>
<text x="102" y="152.8">1</text>
<text x="104.1" y="153.9">VCC</text>
</g>
<g font-size="2.2">
<text x="194.1" y="63.1">VSS</text>
<text x="199.2" y="62">6</text>
<text x="41.1" y="106.9" transform="rotate(-90 41.1 106.9)">GND</text>
<text x="43.5" y="106.9" transform="rotate(-90 43.5 106.9)">GND</text>
<text x="226.4" y="105.9">7</text>
<text x="228.5" y="107.1">GND</text>
<text x="40.2" y="108.6" transform="rotate(-90 40.2 108.6)">6</text>
<text x="42.5" y="108.6" transform="rotate(-90 42.5 108.6)">7</text>
<text x="67.6" y="151.3">3</text>
<text x="67.6" y="153.7">2</text>
<text x="67.6" y="156.1">1</text>
</g>
<g font-size="2.2" fill="#333">
<text x="102" y="159.9">3</text>
<text x="104.1" y="161.1">GND PCTLZ</text>
</g>
<g font-size="1.7" fill="#00f">
<text x="183.6" y="63.4">DI</text>
<text x="189.6" y="61">DO</text>
</g>
</svg>
